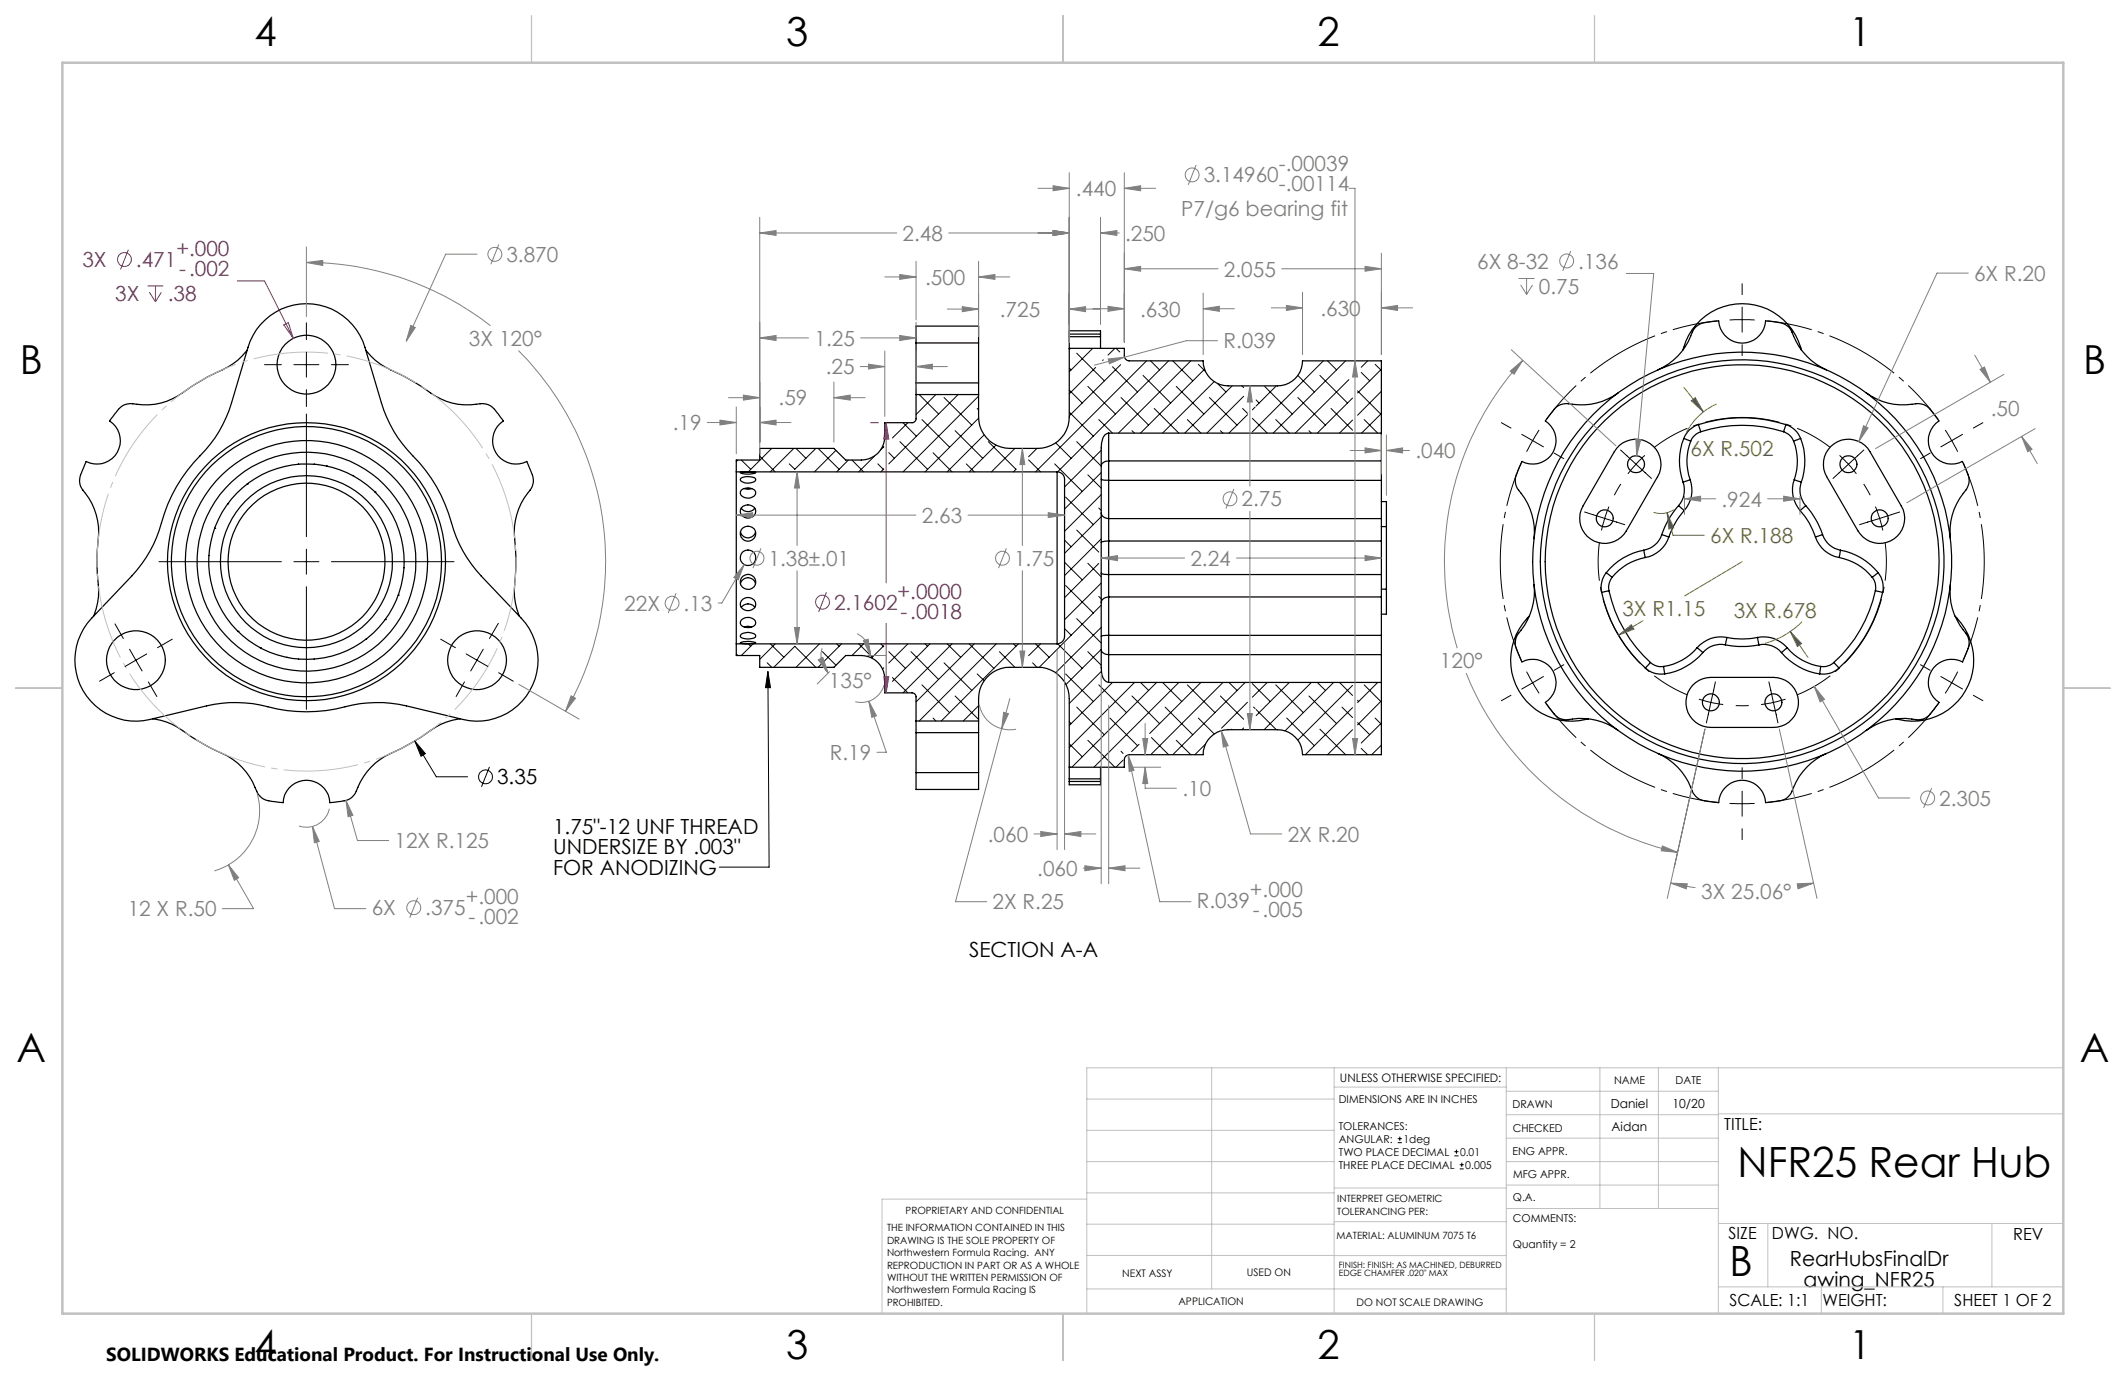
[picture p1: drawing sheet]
<svg xmlns="http://www.w3.org/2000/svg" width="432mm" height="279mm" viewBox="0 0 432 279" stroke-linecap="round" stroke-linejoin="round" font-family="sans-serif">
<g fill="none" stroke="#000" stroke-width=".25">
<path d="M50.2 71.1a13.1 13.1 0 0 1-6.1 4.5 51.8 51.8 0 0 0-8 4.8 13.1 13.1 0 0 1-9.5 1.6 3.8 3.8 0 0 0-3.2 2l-1.1 1.5a4.8 4.8 0 0 1 1.5 6.4 4.8 4.8 0 0 1-6.3 1.8l-.6 1.4a4 4 0 0 0 .5 5.1 13.3 13.3 0 0 1 2.5 10.4 48.3 48.3 0 0 0 .1 9.3 13.3 13.3 0 0 1-1 5.2M52.9 65.9a12.4 12.4 0 0 1 21.2 4.6l3.4 11.3a26.8 26.8 0 0 0 7.7 12.2 32.3 32.3 0 0 1 6.9 13.6 25.4 25.4 0 0 0 5.7 9.4l8.1 8.5a12.4 12.4 0 0 1 1.7 14.7 12.4 12.4 0 0 1-13.6 5.9l-11.5-2.8a27.4 27.4 0 0 0-14.3 .7 32.5 32.5 0 0 1-15.3-.8 26 26 0 0 0-11 .1l-11.4 2.8a12.4 12.4 0 0 1-13.6-5.9 12.4 12.4 0 0 1 1.7-14.7l8.1-8.5a25.4 25.4 0 0 0 6.1-10.9 31.7 31.7 0 0 1 8.9-14.7 25 25 0 0 0 5.3-9.6l3.4-11.3a12.8 12.8 0 0 1 2.5-4.6zM74.3 71.1a15.3 15.3 0 0 0 7.2 5l4 2.3a14.7 14.7 0 0 0 10 3.8l1.2-.1a3.7 3.7 0 0 1 4.4 1.9l1.1 1.5a4.8 4.8 0 0 0-1.5 6.4 4.8 4.8 0 0 0 6.3 1.8l.6 1.4a4 4 0 0 1-.5 5.1 13.3 13.3 0 0 0-2.5 10.4 48.3 48.3 0 0 1-.1 9.3 13.3 13.3 0 0 0 1 5.2M186.1 77.8v2.3M186.1 69.6v-3.4h12.7v3.4M186.1 69.6v8.2M186.1 77.8h12.7M186.1 69.6h12.7M198.8 77.8v2.3M198.8 69.6v8.2M217.2 70.7h11.2v1.6a1.03 1.03 0 0 0 .9 1h15.1a5.1 5.1 0 0 0 5 5.1h10.1a5.1 5.1 0 0 0 5-5.1h16.1v14.6M217.2 70.7v14a6.4 6.4 0 0 1-6.4 6.4h-5.7a6.3 6.3 0 0 1-6.3-6.4v-4.6"/>
<path d="M217.2 68.4v2.3M217.2 67.8v-.6h6.3v.6M217.2 67.8v.6M217.2 68.4h6.3M217.2 67.8h6.3M223.5 68.4v2.3M223.5 67.8v.6M328.7 79.8a13.2 13.2 0 0 1-10.6 2.2 3.6 3.6 0 0 0-3.1 2l-1.1 1.5a4.8 4.8 0 0 1 1.5 6.4 4.8 4.8 0 0 1-6.3 1.8l-.6 1.4a5.4 5.4 0 0 0-.6 3.3l.3 .8a13.2 13.2 0 0 1 3.4 10.2M336.7 75.1a13.1 13.1 0 0 0 7.2-8 3.7 3.7 0 0 1 3.3-1.7l1.9-.2a4.8 4.8 0 0 0 4.7 4.5 4.8 4.8 0 0 0 4.8-4.5l1.5 .1a4.3 4.3 0 0 1 3.7 1.8 13.4 13.4 0 0 0 7.1 8M341.8 71.1a12.4 12.4 0 0 1 12-9.4 12.4 12.4 0 0 1 12.1 9.4M379 79.8a13.1 13.1 0 0 0 10.5 2.2 3.6 3.6 0 0 1 3.2 2l1.1 1.5a4.8 4.8 0 0 0-1.5 6.4 4.8 4.8 0 0 0 6.3 1.8l.6 1.4a4 4 0 0 1-.5 5.1 12.5 12.5 0 0 0-2.6 9.2M50.2 98.3h.1"/>
<path d="M60.6 94.2v.1M63.8 94.2v.1M66.3 94.6h.1M71.6 96.6h.1M76.2 99.9h.1M149.5 95.8v34.9M149.5 95.8h65.2M150.4 97.2a2.93 2.93 0 0 1 3 0l.1 .2a1.09 1.09 0 0 1-1.2 .7 1.91 1.91 0 0 1-1.9-.7zM150.4 95.9l1.9-.1 1.2 .2a4.3 4.3 0 0 1-3.1 0zM150.6 99.5a2.22 2.22 0 0 1 2.8 .2 1.27 1.27 0 0 1-1.6 1.4 1.27 1.27 0 0 1-1.4-1.3zM151.2 99.2l.9 .1 .6-.1M186.1 80.1v4.9a.85 .85 0 0 1-.9 .8h-5.5a7.8 7.8 0 0 1-.9 5.6 4.8 4.8 0 0 1-3.9 2h-3.1l-2.4-2.3h-15.1v2.3h-4.8v2.4"/>
<path d="M186.1 80.1h12.7M214.7 95.8a1.51 1.51 0 0 1 1.5 1.5v31.9a1.57 1.57 0 0 1-1.5 1.5M214.7 95.8v34.9M223.7 97.3l1.5 .2M225.2 87.9a1.42 1.42 0 0 0-1.2 1l-.3 2v44.7a3.3 3.3 0 0 0 1 2.8l.5 .2M225.2 93.6a1.42 1.42 0 0 0-1.5 1M225.2 97.5v7.8M225.2 93.6v3.9M225.2 87.9v5.7M225.2 87.9h55.4M225.2 93.6h55.4M225.2 97.5h55.4"/>
<path d="M280.6 87.9v5.7M280.6 97.5v7.8M280.6 93.6v3.9M328.9 90.4a5.1 5.1 0 0 1 6.6-.1 5.1 5.1 0 0 1 1.2 6.5l-6.4 11a5.1 5.1 0 0 1-6.9 1.9 5.1 5.1 0 0 1-1.9-7l6.4-11zM341.8 97.9a4.8 4.8 0 0 1-.9 4.8M342 89a12.6 12.6 0 0 0-.2 8.9M342 89l1.4 .6M343.3 97.4l-1.5 .5M343.3 97.4a6.2 6.2 0 0 1-1.2 6.3M343.4 89.6a11 11 0 0 0-.1 7.8M344.9 86.2a29.1 29.1 0 0 1 17.8 0M344.9 86.2a4.6 4.6 0 0 0-2.9 2.8"/>
<path d="M344.9 86.2l.5 1.5M345.4 87.7a27.8 27.8 0 0 1 16.9 0M345.4 87.7a3.4 3.4 0 0 0-2 1.9M362.3 87.7a3.2 3.2 0 0 1 2 1.9M362.7 86.2a4.8 4.8 0 0 1 3 2.8M362.7 86.2l-.4 1.5M364.3 89.6a11.2 11.2 0 0 1 .1 7.8M364.4 97.4l1.4 .5M364.4 97.4a6.3 6.3 0 0 0 1.2 6.3M365.7 89a12.8 12.8 0 0 1 .1 8.9M365.7 89l-1.4 .6M365.8 97.9a4.8 4.8 0 0 0 .9 4.8"/>
<path d="M371.9 90.6a5.1 5.1 0 0 1 7.9 1.1l6.4 11a5.1 5.1 0 0 1-1.9 7 5.1 5.1 0 0 1-6.9-1.9l-6.4-11a5.1 5.1 0 0 1 .9-6.2zM42.4 112.8h.1M43.6 107.3h.1M46.2 102.3h.1M82.1 115.3h.1M150.4 108a1.57 1.57 0 0 0 1.5 1.2 1.57 1.57 0 0 0 1.6-1.2M150.6 103.2a1.65 1.65 0 0 0 2.7 0M150.6 103.1a1.67 1.67 0 0 1 1.7-.5 1.67 1.67 0 0 1 1.2 1.2 1.56 1.56 0 0 1-1.7 1.4 1.56 1.56 0 0 1-1.4-1.7zM153.5 118.5a1.58 1.58 0 0 0-1.6-1.2 1.58 1.58 0 0 0-1.5 1.2M223.7 104.1a1.43 1.43 0 0 0 1.5 1.2M223.7 116.4l.4 .2 1.1 .1M225.2 105.3v4.6"/>
<path d="M225.2 109.9h-.9l-.6 .3M225.2 116.7v4.5M225.2 109.9v6.8M225.2 109.9h55.4M225.2 105.3h55.4M225.2 116.7h55.4M280.6 105.3v4.6M280.6 116.7v4.5M280.6 109.9v6.8M280.6 101.8h1v5.1M280.6 106.9h1M280.6 119.6h1"/>
<path d="M281.6 119.6v5.1h-1M281.6 106.9v12.7M311.6 118.7a13.3 13.3 0 0 1-3.4 10.2 3.9 3.9 0 0 0 .3 4.1l.6 1.4a4.8 4.8 0 0 1 6.3 1.8 4.8 4.8 0 0 1-1.5 6.4l.8 1.2a4.3 4.3 0 0 0 3.4 2.4 13.2 13.2 0 0 1 10.6 2.1M326.2 116.3a4.9 4.9 0 0 0-.9 4M326.2 116.3l1.2 .9M326.8 119.9l-1.5 .4M326.8 119.9a28.1 28.1 0 0 0 8.4 14.6M327.4 117.2a3.5 3.5 0 0 0-.6 2.7M333.9 111.7a12.6 12.6 0 0 0-7.7 4.6M333.9 111.7l.3 1.5M334.2 113.2a11.3 11.3 0 0 0-6.8 4M337.5 108.5a4.7 4.7 0 0 1-3.6 3.2"/>
<path d="M337.5 108.5l1.4 .5M338.9 109a6.2 6.2 0 0 1-4.7 4.2M340.9 102.7a17.3 17.3 0 0 0-3.4 5.8M340.9 102.7l1.2 1M342.1 103.7a16 16 0 0 0-3.2 5.3M365.6 103.7a14.6 14.6 0 0 1 3.1 5.3M366.7 102.7a17.3 17.3 0 0 1 3.5 5.8M366.7 102.7l-1.1 1M368.7 109a6.2 6.2 0 0 0 4.9 4.2M370.2 108.5a4.7 4.7 0 0 0 3.6 3.2M370.2 108.5l-1.5 .5M373.6 113.2a11.3 11.3 0 0 1 6.7 4"/>
<path d="M373.8 111.7a12.8 12.8 0 0 1 7.7 4.6M373.8 111.7l-.2 1.5M380.3 117.2a3.2 3.2 0 0 1 .6 2.7M380.9 119.9a27.5 27.5 0 0 1-8.4 14.6M380.9 119.9l1.5 .4M381.5 116.3a4.7 4.7 0 0 1 .9 4M381.5 116.3l-1.2 .9M396.1 118.7a13.1 13.1 0 0 0 3.4 10.2 3.9 3.9 0 0 1-.3 4.1l-.6 1.4a4.8 4.8 0 0 0-6.3 1.8 4.8 4.8 0 0 0 1.5 6.4l-.8 1.2a4.2 4.2 0 0 1-3 2.3l-.4 .1a13.2 13.2 0 0 0-10.6 2.1M48.3 128.2h.1M52.9 131.6h.1M58.2 133.5h.1M60.6 133.8v.1"/>
<path d="M63.8 133.8v.1M74.3 129.8h.1M78.2 125.8h.1M80.9 120.8h.1M149.5 130.7v2.4h4.8v2.4h15.1l2.4-2.4a9.2 9.2 0 0 1 5.3 .5 4.8 4.8 0 0 1 2.6 4.3v2.8h5.5a.85 .85 0 0 1 .9 .8v4.9M149.5 130.7h65.2M150.4 130.5a4.7 4.7 0 0 1 3.1 0l-.3 .2h-2l-.7-.1zM150.6 123.3a1.66 1.66 0 0 1 2.7 0M150.6 125.9a1.74 1.74 0 0 1 2.9 .6 1.79 1.79 0 0 1-2.7 .7 .79 .79 0 0 1-.2-1.3zM150.6 122a1.63 1.63 0 0 1 1.7-.6 1.63 1.63 0 0 1 1.2 1.3 1.61 1.61 0 0 1-1.5 1.3 1.61 1.61 0 0 1-1.6-1.2zM150.6 128.8l.3-.2a2.73 2.73 0 0 1 2.5 .3l.1 .3a1.04 1.04 0 0 1-1.2 .5l-.5 .1a1.66 1.66 0 0 1-1.4-.6zM151.2 127.3l.7-.1 .8 .1"/>
<path d="M223.7 131.9a1.42 1.42 0 0 0 1.5 1M225.2 121.2a1.43 1.43 0 0 0-1.5 1.2M225.2 121.2v7.8M225.2 129h-1.1l-.4 .2M225.2 129v3.9M225.2 132.9v5.7M225.2 138.6h55.4M225.2 132.9h55.4M225.2 121.2h55.4M225.2 129h55.4M280.6 138.6v14.6h-16.1a5.1 5.1 0 0 0-5-5h-10.1a5.1 5.1 0 0 0-5 5h-15.1a1.03 1.03 0 0 0-.9 1v1.6h-11.2M280.6 132.9v5.7"/>
<path d="M280.6 121.2v7.8M280.6 129v3.9M310.6 125.1a12.4 12.4 0 0 0-2.1 15.2 12.4 12.4 0 0 0 14.2 5.7M325.3 120.3a29 29 0 0 0 8.9 15.3M334.2 135.6a4.7 4.7 0 0 0 3.9 1.2M335.2 134.5l-1 1.1M335.2 134.5a3.2 3.2 0 0 0 2.7 .8M337.9 135.3l.2 1.5M343.7 139.2a5.2 5.2 0 0 1 3.8-1.7h12.7a5.1 5.1 0 0 1 5.1 5.1 5.1 5.1 0 0 1-5.1 5.1h-12.7a5.1 5.1 0 0 1-4.7-3 5.1 5.1 0 0 1 .9-5.5zM344.7 131.5l1.2 1M344.7 131.5a11 11 0 0 1-6.8 3.8M345.9 132.5a12.9 12.9 0 0 1-7.8 4.3"/>
<path d="M350.4 131a4.7 4.7 0 0 0-4.5 1.5M350.4 131a18.4 18.4 0 0 0 6.9 0M350.7 129.4a6.3 6.3 0 0 0-6 2.1M350.7 129.4l-.3 1.6M350.7 129.4a15.3 15.3 0 0 0 6.2 0M356.9 129.4l.4 1.6M356.9 129.4a6.2 6.2 0 0 1 6.1 2.1M357.3 131a4.6 4.6 0 0 1 4.5 1.5M361.8 132.5a12.9 12.9 0 0 0 7.8 4.3M363 131.5l-1.2 1M363 131.5a10.9 10.9 0 0 0 6.8 3.8M369.8 135.3l-.2 1.5"/>
<path d="M372.5 134.5l1 1.1M372.5 134.5a3.2 3.2 0 0 1-2.7 .8M373.5 135.6a4.6 4.6 0 0 1-3.9 1.2M382.4 120.3a29 29 0 0 1-8.9 15.3M397.1 125.1a12.4 12.4 0 0 1 2.1 15.1 12.4 12.4 0 0 1-14.1 5.8M31 146a13.1 13.1 0 0 1 7 3 47.7 47.7 0 0 0 8.2 4.5 13.6 13.6 0 0 1 6.1 7.5 3.9 3.9 0 0 0 3.7 1.8l1.5 .2a4.7 4.7 0 0 1 4.7-4.6 4.7 4.7 0 0 1 4.8 4.6l1.5-.2a4.1 4.1 0 0 0 3.7-1.8 13.6 13.6 0 0 1 8.2-8.5 50 50 0 0 0 8-4.8 12.1 12.1 0 0 1 5.1-1.7M186.1 146.4v2.4M186.1 156.9v3.4h12.7v-3.4M186.1 146.4h12.7M186.1 148.8v8.1M186.1 148.8h12.7M186.1 156.9h12.7"/>
<path d="M198.8 146.4v-4.5a6.3 6.3 0 0 1 6.3-6.4h5.7a6.3 6.3 0 0 1 6.4 6.4v13.9M198.8 146.4v2.4M198.8 148.8v8.1M217.2 155.8v2.4M217.2 158.7v.6h6.3v-.6M217.2 158.2v.5M217.2 158.2h6.3M217.2 158.7h6.3M223.5 155.8v2.4M223.5 158.2v.5M336.7 153a13.1 13.1 0 0 1 7.2 8 4.1 4.1 0 0 0 3.7 1.8l1.5 .2a4.8 4.8 0 0 1 4.7-4.6 4.8 4.8 0 0 1 4.8 4.6l1.4-.2a4.2 4.2 0 0 0 3.8-1.8 13.4 13.4 0 0 1 7.1-8"/>
<circle cx="62.2" cy="74" r="6"/>
<circle cx="332.3" cy="94.2" r="1.73"/>
<circle cx="375.4" cy="94.2" r="1.73"/>
<circle cx="62.2" cy="114.1" r="17.5"/>
<circle cx="62.2" cy="114" r="22.2"/>
<circle cx="62.2" cy="114.1" r="27.4"/>
<circle cx="62.2" cy="114.1" r="15.9"/>
<circle cx="62.2" cy="114" r="19.8"/>
<circle cx="62.3" cy="114.1" r="24.6"/>
<circle cx="62.3" cy="114.1" r="28.2"/>
<circle cx="151.9" cy="108.4" r="1.54"/>
<circle cx="151.9" cy="118.2" r="1.57"/>
<circle cx="151.9" cy="113.3" r="1.59"/>
<circle cx="325.9" cy="105.3" r="1.73"/>
<circle cx="353.8" cy="114.1" r="41"/>
<circle cx="353.8" cy="114" r="42.5"/>
<circle cx="353.8" cy="114.1" r="40"/>
<circle cx="381.8" cy="105.3" r="1.73"/>
<circle cx="27.6" cy="134.1" r="6"/>
<circle cx="96.9" cy="134.1" r="6"/>
<circle cx="347.5" cy="142.6" r="1.73"/>
<circle cx="360.2" cy="142.6" r="1.73"/>
</g>
<g fill="none" stroke="#000" stroke-width=".2">
<path d="M353.8 57.6v2.2M53.7 74h3.4M59.7 74h5.1M62.2 65.5v3.5M62.2 71.5v5.1M62.2 79.1v3.4M67.3 74h3.5M217.2 79.2l2.6 2.6M217.2 74.7l.4 .4M217.5 70.7l-.3 .3M218.7 71.7l5.6 5.6M220.9 78.5l5.7 5.6"/>
<path d="M221.9 70.7l-4.7 4.8M222.5 74.6l-5.3 5.4M224.1 73.1l-.2 .1M226 74.5l5 5.1M226.4 70.7l-1.4 1.4M226.7 70.7l.7 .8M227.6 74l-10.4 10.5M232.2 76.2l5.6 5.6M232.9 73.3l-22.6 22.5M233.7 73.3l1.8 1.8M237.3 73.3l-22.5 22.5M238.2 73.3l4.1 4"/>
<path d="M238.9 78.5l5.6 5.6M241.9 73.3l-14.7 14.6M243.4 74l1.4 1.4M244.7 75l-13.1 12.9M246.6 77.5l-10.5 10.4M247.3 77.9l1.7 1.7M250.3 78.4l-9.7 9.5M252.2 78.4l.4 .3M256.9 78.5l5.6 5.6M259.2 78.4l-4.1 4M263.6 76.2l3.3 3.4M268.1 76.2l5.6 5.6"/>
<path d="M268.8 73.3l-14.4 14.4M269.6 73.3l1.9 1.8M273.3 73.3l-14.7 14.6M274 77.1l-10.9 10.8M275.7 79.4l4.7 4.7M276.5 75.6l1.7 1.7M277.8 73.3l-1.3 1.3M279.3 74l1.3 1.2M280.6 75l-4.9 4.8M280.6 79.4l-4.9 4.9M351.3 65h5.1M353.8 62.4v5.1"/>
<path d="M353.8 70v2.2M62.2 84.1v24.9M149.9 93.4l-.4 .3M150.6 93.4l1.9 1.9M154.3 92.6l3.1 3.2M156.7 91.1l-4.7 4.7M161.2 91.1l-4.7 4.7M161.7 91.1l2 2M165.7 91.1l-4.3 4.2-1.1-1.1M166.2 91.1l4.2 4.2M169.8 91.4l-4.4 4.4M172.3 93.4l-2.4 2.4"/>
<path d="M173 93.4l2.4 2.4M177.6 92.6l-3.2 3.2M178.3 94.2l1.2 1.2M179.2 90.7l.3 .2M179.5 90.7l-.6 .6M179.5 95.2l-.6 .6M180.5 91.9l1.1 1.2M182.8 89.7l5.6 5.6M183.4 85.8l2.7 2.8M184.4 85.8l-3.1 3.1M186.7 80.1l3.9 4M187.3 85.2l5.6 5.6"/>
<path d="M189.5 91.9l3.9 3.9M190.1 80.1l-4 4.1M191.7 80.7l5.7 5.6M194 87.5l5.6 5.6M194.6 80.1l-14.1 14.1M196.3 94.2l1.6 1.6M198.5 82.9l.3 .3M198.8 80.4l-15.4 15.4M198.8 84.9l-10.9 10.9M199.9 88.3l-7.5 7.5M200.7 89.7l5.6 5.6M202.3 90.4l-5.5 5.4"/>
<path d="M206.1 91.1l-4.7 4.7M206.4 95.2l-.6 .6M208.9 93.4l2.4 2.4M210.6 91.1l-1.7 1.6M214.2 94.2l5.6 5.6M214.4 89.9l3.2 3.2M217.2 83.7l4.9 4.9M218.7 89.7l5 5M220.9 96.4l2.8 2.7M223.2 85.2l2.8 2.7M223.7 91.4l-7.5 7.5M223.7 96l-7.4 7.3"/>
<path d="M227.7 80.7l5.6 5.6M229.9 87.5l.5 .4M234.4 82.9l5 5M241.2 85.2l2.7 2.7M245.6 80.7l5.6 5.6M247.9 87.5l.5 .4M252.4 82.9l1 1M252.6 80.5l-7.5 7.4M253.4 84.2l-3.8 3.7M254.4 84.9l3 3M254.9 82.7l-.5 .5M255.1 81.2l.6 .6"/>
<path d="M259.1 85.2l2.8 2.7M263.6 80.7l5.6 5.6M265.9 87.5l.4 .4M270.3 82.9l4.4 4.4M274.7 80.8l-7.2 7.1M274.7 85.3l-2.6 2.6M277.1 85.2l2.7 2.7M280.6 84l-4.1 3.9M304.9 85.8l2 1.1M309.1 88.2l2.2 1.3M311.3 89.5l-1.2 2.2M311.3 89.5l2.2 1.2"/>
<path d="M312.6 87.3l-1.3 2.2M315.7 92l1.9 1.1M329.1 91.4l6.3 5.8M334.1 92.5l-1.2 1.1-2.3 2.6M373.6 92.5l1.6 1.5 1.8 2.2M378.6 91.4l-6.3 5.8M392 92l-1.9 1.1M395.1 87.3l1.3 2.2M396.4 89.5l1.2 2.2M396.4 89.5l-2.2 1.2M398.6 88.2l-2.2 1.3M402.7 85.8l-1.9 1.1"/>
<path d="M32.3 114.1h24.8M59.7 114.1h5.1M62.2 111.5v5.1M62.2 119.1v24.9M67.3 114.1h24.9M216.2 114.2l3.6 3.6M216.2 109.7l1.4 1.3M216.4 118.9l5.7 5.6M216.4 100.9l5.7 5.6M218.7 107.6l4.5 4.5M220.9 114.4l2.8 2.7M223.2 114.4l-7 7"/>
<path d="M223.2 103.2l.5 .4M223.7 100.4l-7.5 7.5M223.7 104.9l-7.5 7.5M223.7 109.4l-7.5 7.5M223.7 118.4l-7.5 7.4M321.8 104l4.1 1.3M325.9 105.3l-.6 2.4M325.9 105.3l4.1 1.2M326.8 102.9l-.9 2.4M380.9 102.9l.9 2.4M381.8 105.3l.6 2.4M381.8 105.3l-4.1 1.2"/>
<path d="M385.8 104l-4 1.3M23.2 136.6l-3 1.7M23.4 126.7l1.6 2.9M26.3 131.8l1.3 2.3M27.6 134.1l-2.2 1.2M27.6 134.1l1.3 2.1M29.8 132.8l-2.2 1.3M30.1 138.5l1.8 2.9M35 129.8l-3 1.7M89.5 129.8l3 1.7M94.3 138.5l-1.7 2.9M94.7 132.8l2.2 1.3"/>
<path d="M96.9 134.1l-1.3 2.1M96.9 134.1l2.2 1.2M98.1 131.8l-1.2 2.3M101.2 126.6l-1.8 3M101.3 136.6l2.9 1.7M149.5 132.8l.4 .3M152 130.7l.5 .5M153 130.7l-2.4 2.4M155.8 134.6l.9 .9M156 136.3l.5 3.3h-1zM156 136.3l.2 39.8h-10.1M156.5 130.7l2.7 2.8"/>
<path d="M157.2 135.5l4.2-4.3 4.3 4.3M157.4 130.7l-3.1 3.2M166.4 130.7l-4.7 4.8M167 132.3l2.8 2.8M169.9 130.7l.5 .5M170.9 130.7l-4.7 4.8M174.4 130.7l2.8 2.8M175.4 130.7l-2.4 2.4M178.9 130.7l.6 .6M179.5 131.1l-2.5 2.5M179.5 135.6l-.3 .3M180.5 132.3l3.4 3.4"/>
<path d="M181.3 137.6l3.1 3.1M184.4 130.7l-3.9 3.9M185 132.3l5.6 5.7M187.3 139.1l5.6 5.6M187.9 130.7l.5 .5M188.9 130.7l-7.6 7.7M191.7 134.6l5.7 5.6M192.4 130.7l2.7 2.8M193.4 130.7l-10 10M196.8 130.7l5.1 5M197.9 130.7l-11.8 11.8M198.5 136.8l1.4 1.4"/>
<path d="M202.4 130.7l-15.7 15.7M203 132.3l3.1 3.2M205.8 130.7l.5 .5M206.8 130.7l-15.6 15.7M209.7 134.6l.9 .9M210.3 130.7l2.8 2.8M211.3 130.7l-2.4 2.4M214.8 130.7l5 5M216.2 127.6l1.4 1.4M216.4 136.8l5.7 5.7M218.7 125.6l5 5M220.9 132.3l2.8 2.8"/>
<path d="M223.2 139.1l5.6 5.6M223.2 121.1l.5 .5M223.7 122.9l-12.6 12.6M223.7 127.4l-9.3 9.2M223.7 131.9l-7.2 7.1M223.7 136.3l-6.5 6.5M226 138.6l-8.8 8.7M230.4 138.6l-13.2 13.2M231.6 138.6l1.7 1.6M234.9 138.6l-17.2 17.2M236.1 138.6l3.9 3.9M239.4 138.6l-17.2 17.2"/>
<path d="M241.2 139.1l5.6 5.6M243.9 138.6l-10.4 10.3M248.4 138.6l-14.5 14.5M249.6 138.6l1.6 1.6M252.9 138.6l-14.7 14.6M254.4 138.8l3.6 3.7M257.4 138.6l-3 3M259.1 139.1l5.6 5.6M261.9 138.6l-6.8 6.7M266.3 138.6l-9.5 9.6M267.5 138.6l1.7 1.6M270.9 138.6l-9.9 9.8"/>
<path d="M272.1 138.6l2.6 2.6M274.7 139.2l-11.1 11.1M277.1 139.1l3.5 3.5M279.8 138.6l-4.1 4.1M310.1 136.4l1.2 2.2M311.3 138.6l1.3 2.2M311.3 138.6l-2.2 1.3M313.5 137.4l-2.2 1.2M317.6 135l-1.9 1.1M348.4 138.5l-.9 4.1M359.3 138.5l.9 4.1M390.1 135l1.9 1.1"/>
<path d="M394.2 137.4l2.2 1.2M396.4 138.6l-1.3 2.2M396.4 138.6l2.2 1.3M397.6 136.4l-1.2 2.2M84.2 150.5l2.2 2.5-.9 .6zM84.2 150.5l4.4 7.2h6.4M99.4 155.7l-1.6 4.1M186.1 142.3v.2M189.5 145.8l.6 .6M194 141.3l4.8 4.8M198.8 143.3l-3.1 3.1M217.2 155.5l.3 .3"/>
<path d="M217.2 151l2.6 2.7M217.2 146.5l.4 .4M218.7 143.6l5.6 5.6M220.9 150.3l5.5 5.5M225.4 145.8l5.6 5.6M227.7 152.5l.4 .5M228.1 154.4l-1.4 1.4M229.9 141.3l5.6 5.6M231.4 151.1l-1.6 1.5M233.9 149.8l3.4 3.4M236.6 143.6l5.7 5.6M238.9 150.3l3 2.9"/>
<path d="M243.4 145.8l3.2 3.2M244.8 151.1l-2.1 2.1M247.9 141.3l4.7 4.7M250.1 148.1l.2 .1M252.6 147.8l-.4 .4M253.4 142.6l-5.3 5.2M254.6 143.6l.3 .3M255.1 144.1l4.1 4.1M261.3 145.8l5.6 5.6M265.9 141.3l5.6 5.6M268.1 148.1l5.2 5.1M272.6 143.6l2.1 2.1"/>
<path d="M274.7 143.7l-9.6 9.5M274.7 148.2l-5.1 5M275.7 146.7l2.5 2.5M275.7 142.2l.2 .3M276.5 152l1.3 1.2M279.3 145.8l1.3 1.3M280.6 151.3l-2 1.9M280.6 142.3l-4.9 4.9M280.6 146.8l-4.1 4.1M306.9 141.2l-2 1.1M345.1 142l2.4 .6M347.5 142.6l2.5 .5"/>
<path d="M347.5 142.6l-.9 4.2M353.8 155.9v2.2M360.2 142.6l-2.5 .5M360.2 142.6l.9 4.2M362.7 142l-2.5 .6M400.8 141.2l1.9 1.1M351.3 163.1h5.1M353.8 160.7v5M353.8 168.3v2.2M283.9 232h.8M283.9 231.2h.8M284.3 230.8v.8"/>
<path d="M295.4 234.7h.8M295.4 233.9h.8M295.8 233.4v.9M296.5 237.3h.8M296.5 236.5h.8M296.9 236.1v.8"/>
<circle cx="98.6" cy="157.7" r="1.4"/>
</g>
<g fill="none" stroke="#a0006e" stroke-width=".2">
<path d="M26.1 50.7l-1.6 4M30 58.1h3.2M30.3 59.3l1.3 2M31.6 58.1v3.2M32.8 59.3l-1.2 2M48.2 57h5.5l5.9 11.7M57.6 66l1-.5 1 3.2zM176.8 85.8h1.6M180 85.8l.5 3.3h-1zM180 85.8v32.6M167.9 120.3l-1.6 4M179.5 137.4h1l-.5 3.3z"/>
<path d="M180 126.6v14.1"/>
<circle cx="25.3" cy="52.7" r="1.41"/>
<circle cx="167" cy="122.3" r="1.41"/>
</g>
<g fill="none" stroke="#808080" stroke-width=".2">
<path d="M210.8 38.2h6.4M213.9 37.7l3.3 .5-3.3 .5zM217.2 35.1v34.4M228.4 38.2l3.3-.5v1zM228.4 35.1v34.4M228.4 38.2h6.3M242.9 33.5l-1.6 4M274 38.2h1.2v115M62.2 53.3l3.3-.4v1zM62.2 53.3a60.4 60.4 0 0 1 37.4 12.8M62.2 50.1v14.2M96.9 51.6h-6.4l-8 17.7"/>
<path d="M101.3 49.6l-1.6 4.1M154.3 47.3l3.3-.5v1zM154.3 44.1v48M154.3 47.3h27.8M179.7 56.2h6.4M182.7 55.7l3.4 .5-3.4 .5zM186.1 53.1v11.8M192.7 47.3h24.5M198.8 56.2l3.3-.5v1zM198.8 53.1v15.3M198.8 56.2h6.3M213.9 46.8l3.3 .5-3.3 .5z"/>
<path d="M223.5 47.3l3.3-.5v1zM223.5 47.3h3.8M223.5 44.1v21.8M228.4 54.6l3.3-.5v1zM228.4 54.6h19M244.4 59.5v12.5M260.3 54.6h20.3M264.5 59.3v12.7M277.2 54.1l3.4 .5-3.4 .5zM280.6 51.4v20.6M308.4 56.6h3.3M308.9 57.9l1.2 1.9"/>
<path d="M310.1 56.6v3.2M311.3 57.9l-1.2 1.9M319 51l-1.6 4M330.3 55.5h5.6l-3.5 37M399.8 55.5h-6.4l-15.9 34.1M83.4 66.1l.9 .4-1.8 2.8zM105.3 71.2a60.8 60.8 0 0 1 9.6 73.2M154.3 68.6l3.3-.5v1zM154.3 68.6h9.9M169.4 77.6v12.2M174.7 74.4h5M174.8 68.6h11.3"/>
<path d="M176.4 73.9l3.3 .5-3.3 .5zM179.7 71.3v13.3M182.7 68.1l3.4 .5-3.4 .5zM186.1 74.4l3.3-.5v1zM186.1 65.4v3M186.1 71.3v7.5M186.1 74.4h6.3M192.4 62.8h6.4M195.4 62.3l3.4 .5-3.4 .5zM217.2 62.8l3.3-.5v1zM217.2 62.8h6.3M222 62.7h6.4"/>
<path d="M225 62.2l3.4 .5-3.4 .5zM225.1 72.9l3.3-.4-3.1 1.4zM228.4 72.5l-6.2 1.7M244.4 62.7l3.2-.5v1zM244.4 62.7h6.3M247.3 69.2h-6.4l-12.5 3.3M253.9 78.4l.5 3.2h-1.1zM253.9 78.4v20.3M258.2 62.5h6.3M261.3 62l3.2 .5-3.2 .5zM275.2 73.3l.5 3.3h-1zM280.6 62.5l3.2-.5v1z"/>
<path d="M280.6 62.5h6.3M306.7 75.4l2.6-2.2-1.8 2.8zM307 71l21.2 19.5M309.3 73.2a60.5 60.5 0 0 0-13.3 58.4M401.1 72.1l3.1 5.5M402.2 75l.8-.5 1.2 3.1zM407 76l-26.1 15.1M143.7 85.8h5.8M146.2 85.3l3.3 .5-3.3 .5zM148 80.8h6.3M149.5 82.6v9.5M151 80.2l3.3 .6-3.3 .4z"/>
<path d="M154.3 85.8l3.3-.5v1zM154.3 85.8h6.4M161.9 95.8l.5 3.3h-1zM161.9 95.8v15M169.4 80.8l3.3-.6v1zM169.4 80.8h6.3M207.6 91.1l.5 3.2h-.9zM207.6 91.1v19.7M250.6 99.3l-1.6 4M274.2 91.5h6.4M277.2 90.9l3.4 .6-3.4 .5zM280.6 88.3v8"/>
<path d="M281.6 91.5l3.3-.6v1.1zM281.6 88.3v12.3M281.6 91.5h4.7M332.2 89.2l1 .1-.8 3.2zM378.5 86.4l.9 .5-1.9 2.7zM410.6 88.6l2.1 2.6-.9 .5zM410.6 88.6l3.2 5.5M413.3 87l-26 15.1M149.5 104.6l3.4-.5v1zM149.5 104.6h36.5M151.1 114.7l-1.2 3.1-.9-.5zM151.1 114.7l-4.5 7.7h-.7"/>
<path d="M154.6 111.3l-1.7 4.1M161.9 115.9v14.8M196.6 104.6h19.6M204.4 111.3l-1.6 4.1M207.6 115.9v19.6M212.9 104.1l3.3 .5-3.3 .5zM223.7 113.3l3.3-.5v1zM223.7 113.3h16.9M251.1 113.3h29.5M253.9 103.8v44.4M277.2 112.8l3.4 .5-3.4 .5zM342.1 101.3l3.3-.5v1z"/>
<path d="M342.1 100.8v3.7M342.1 101.3h6.4M359 101.3h6.6M362.3 100.8l3.3 .5-3.3 .5zM365.6 100.8v3.7M105.4 139l12.2 7M137.3 120.5l-1.6 4M161.4 127.4h1l-.5 3.3zM166.2 134l.9-.5 1.1 3.2zM167 131.6a5.1 5.1 0 0 0 1.2 5.1M168.5 136.4l-2.5 2.5M174.1 128.7a5.1 5.1 0 0 1 2.7 4.4"/>
<path d="M175.4 130.1l.9-.3 .5 3.3zM176.2 133.1h3.8M179.5 139.1a4.7 4.7 0 0 1-5.8 3.4M207.2 132.2h.9l-.5 3.3zM214.7 132v40.5M216.2 130.5v42M223.7 136.8v42.7M297.8 136.7a60.4 60.4 0 0 0 42.9 36.4M368.5 139.4l2.1 2.6-.9 .5zM368.5 139.4l13 22.6h6.4M116 141.3l.9 .5-2 2.6zM176.5 142.4l1.5 2.9-.9 .4z"/>
<path d="M176.5 142.4l3.5 10.4h-1.9M198.9 143.1a6.3 6.3 0 0 0 7.5 5M203.4 148l-9.3 35.1h6.3M203.8 144.6l1 .3-1.4 3.1zM205.1 141.9l-1.7 6.1M225.2 143.2v36.3M229.1 153.3l1.2 3.1-1 .2zM229.1 153.3l6.4 29.8h6.4M229.6 155.8h6.2M232.1 150h1l-.5 3.2zM232.6 155.8l.5 3.3h-1zM232.6 155.8v4.3h6.3"/>
<path d="M232.6 146.9v6.3M248 148.4l1.4 3-.9 .3zM248 148.4l6 20.9h6.3M253.3 144.9h1.1l-.5 3.3zM274.7 150h1l-.5 3.2zM361.4 148l7.6 34.4M46.4 175.6l2.1 2.6-.9 .6zM46.4 175.6l5.1 8.9h-6.3M52.2 161.1a12.7 12.7 0 0 1-8.7 15.7M63.5 167.8l1.3 3.1-.9 .2zM63.5 167.8l4.4 16.7h6.4M66.9 164.2a4.8 4.8 0 0 1-6.2 3.5"/>
<path d="M70.3 162.5l1.4 3.1-1 .2zM70.3 162.5l2.3 8.2h6.4M210 169.3h4.7M211.4 168.8l3.3 .5-3.3 .6zM216.2 169.3l3.3-.5v1.1zM216.2 169.3h6.4M220 176.3h3.7M220.3 175.8l3.4 .5-3.4 .5zM225.2 176.3l3.3-.5v1zM225.2 176.3h6.3M337.6 171.8l3.1 1.3-3.3-.3zM339.3 179.3l3.4 .2-.2 1z"/>
<path d="M339.3 179.3l5 .9M340 176.2l6.3-28.2-7.7 34.4M365 179.5l3.3-.2-3.1 1.2zM368.3 179.3l-3.3 .7M392.3 160l-1.6 4M84.8 182.3l-1.6 4"/>
<circle cx="242.1" cy="35.5" r="1.42"/>
<circle cx="100.5" cy="51.6" r="1.42"/>
<circle cx="318.2" cy="53" r="1.41"/>
<circle cx="153.7" cy="113.4" r="1.41"/>
<circle cx="203.6" cy="113.4" r="1.41"/>
<circle cx="249.8" cy="101.3" r="1.4"/>
<circle cx="136.5" cy="122.5" r="1.4"/>
<circle cx="391.5" cy="162" r="1.41"/>
<circle cx="84" cy="184.3" r="1.41"/>
</g>
<path d="M102.9 101.6a42.5 42.5 0 0 0-71.2-17.1 42.5 42.5 0 0 0 19.6 70.6 42.5 42.5 0 0 0 52.2-51.4l-.6-2.1" fill="none" stroke="#c0c0c0" stroke-width=".2" stroke-dasharray="15.2 1.3 1.3 1.3" stroke-dashoffset="7.3" stroke-linecap="butt"/>
<path d="M371.7 90.8a29.3 29.3 0 0 0-35.7 0M324.8 110.2a29.3 29.3 0 0 0 17.9 30.9M365 141.1a29.3 29.3 0 0 0 17.9-30.9" fill="none" stroke="#000" stroke-width=".2" stroke-dasharray="15.2 1.3 1.3 1.3" stroke-dashoffset="7.5" stroke-linecap="butt"/>
<path d="M329.2 98.3l-1.3 2.3M379.8 100.6l-1.3-2.3M352.5 143.3h2.7" fill="none" stroke="#000" stroke-width=".2" stroke-dasharray="15.2 1.3 1.3 1.3" stroke-linecap="butt"/>
<path d="M348.8 65.1a49.1 49.1 0 0 0-34.7 20.1M309 94a49.1 49.1 0 0 0 0 40.1M393.7 85.2a49.1 49.1 0 0 0-34.8-20.1M398.7 134.1a49.1 49.1 0 0 0 0-40.1M314.1 142.9a49.1 49.1 0 0 0 34.7 20M358.9 162.9a49.1 49.1 0 0 0 34.8-20" fill="none" stroke="#000" stroke-width=".2" stroke-dasharray="15.2 1.3 1.3 1.3" stroke-dashoffset="6" stroke-linecap="butt"/>
<path d="M342 78.7l4 4.9M343.5 81.4l.8-.6 1.7 2.8zM348.6 82.1a12.8 12.8 0 0 0-6.1 5.8M338.6 104.1l1.3 3.1-1 .2zM338.6 104.1l1.2 4.6h6.3M340 103.5a4.8 4.8 0 0 1-4.2 .5M353.8 114.1l-11.6 6.9M328.8 129l2.5-2.1 .6 .8zM333.7 126l-4.9 3M363.6 128.2l2.3 2.5-.8 .6zM363.6 128.2l3.6 5.3M366 126.2a17 17 0 0 1-7.5 4.4" fill="none" stroke="#808000" stroke-width=".2"/>
<g fill="none" stroke="#c0c0c0" stroke-width=".2">
<path d="M246.1 216.8v44.9M271 216.8v49.9M305.9 216.8v49.9M324.9 216.8v28.6M336.8 216.8v28.6M349 216.8v49.9M419.1 216.8h-198.4v49.9M220.7 235.9h50.3M220.7 229.5h50.3M220.7 223.2h50.3M271 220.7h34.9M305.9 231.1h43.1"/>
<path d="M305.9 226.3h43.1M305.9 221.6h43.1M305.9 235.9h43.1M349 226.2h70.1M220.7 248.6h50.3M220.7 242.2h50.3M220.7 254.9h50.3M220.7 243.5h-41.6v23.2M271 255h34.9M271 248.1h35M271 241.2h35M305.9 240.6h43.1"/>
<path d="M306 245.4h43M349 248.4h70.1M359.1 248.4v12.9M404.6 248.4v12.9M220.7 261.7h85.2M349 261.3h70.1M369.9 261.3v5.4M394.6 261.3v5.4"/>
</g>
<path d="M107.9 3.2v9.5M215.9 3.2v9.5M323.8 3.2v9.5M3.1 139.7h9.6M419.1 139.7h9.5M107.9 266.7v9.6M215.9 266.7v9.6M323.8 266.7v9.6" fill="none" stroke="#c0c0c0" stroke-width=".25"/>
<path d="M12.7 12.7h406.4v254h-406.4z" fill="none" stroke="#c0c0c0" stroke-width=".5"/>
<path d="M156 136.3l.5 3.3h-1z" fill="#000"/>
<path d="M116 141.3l.9 .5-2 2.6zM62.2 53.3l3.3-.4v1zM46.4 175.6l1.2 3.2 .9-.6zM63.5 167.8l.4 3.3 .9-.2zM83.4 66.1l-.9 3.2 1.8-2.8zM70.3 162.5l.4 3.3 1-.2z" fill="#808080"/>
<path d="M84.2 150.5l2.2 2.5-.9 .6z" fill="#000"/>
<path d="M363.6 128.2l1.5 3.1 .8-.6zM338.6 104.1l.3 3.3 1-.2zM328.8 129l3.1-1.3-.6-.8zM343.5 81.4l2.5 2.2-1.7-2.8z" fill="#808000"/>
<path d="M180 85.8l.5 3.3h-1zM179.5 137.4h1l-.5 3.3z" fill="#a0006e"/>
<path d="M339.3 179.3l3.4 .2-.2 1zM365 179.5l3.3-.2-3.1 1.2zM306.7 75.4l2.6-2.2-1.8 2.8zM337.6 171.8l3.1 1.3-3.3-.3zM332.2 89.2l.2 3.3 .8-3.2zM410.6 88.6l2.1 2.6-.9 .5zM402.2 75l.8-.5 1.2 3.1zM378.5 86.4l-1 3.2 1.9-2.7zM368.5 139.4l1.2 3.1 .9-.5zM342.1 101.3l3.3-.5v1zM362.3 100.8l3.3 .5-3.3 .5zM151.1 114.7l-2.1 2.6 .9 .5zM161.4 127.4h1l-.5 3.3zM161.9 95.8l.5 3.3h-1zM151 80.2l3.3 .6-3.3 .4zM169.4 80.8l3.3-.6v1zM198.8 56.2l3.3-.5v1zM182.7 55.7l3.4 .5-3.4 .5zM146.2 85.3l3.3 .5-3.3 .5zM154.3 85.8l3.3-.5v1zM154.3 47.3l3.3-.5v1zM213.9 46.8l3.3 .5-3.3 .5zM154.3 68.6l3.3-.5v1zM182.7 68.1l3.4 .5-3.4 .5zM223.5 47.3l3.3-.5v1zM213.9 46.8l3.3 .5-3.3 .5zM207.2 132.2h.9l-.5 3.3zM207.6 91.1l.5 3.2h-.9zM203.8 144.6l-.4 3.4 1.4-3.1zM166.2 134l.9-.5 1.1 3.2zM175.4 130.1l.9-.3 .5 3.3zM176.5 142.4l.6 3.3 .9-.4zM176.4 73.9l3.3 .5-3.3 .5zM186.1 74.4l3.3-.5v1zM195.4 62.3l3.4 .5-3.4 .5zM217.2 62.8l3.3-.5v1zM229.1 153.3l.2 3.3 1-.2zM232.1 150h1l-.5 3.2zM232.6 155.8l.5 3.3h-1zM261.3 62l3.2 .5-3.2 .5zM280.6 62.5l3.2-.5v1zM213.9 37.7l3.3 .5-3.3 .5zM228.4 38.2l3.3-.5v1zM248 148.4l.5 3.3 .9-.3zM281.6 91.5l3.3-.6v1.1zM277.2 90.9l3.4 .6-3.4 .5zM275.2 73.3l.5 3.3h-1zM274.7 150h1l-.5 3.2zM223.7 113.3l3.3-.5v1zM277.2 112.8l3.4 .5-3.4 .5zM149.5 104.6l3.4-.5v1zM212.9 104.1l3.3 .5-3.3 .5zM211.4 168.8l3.3 .5-3.3 .6zM216.2 169.3l3.3-.5v1.1zM220.3 175.8l3.4 .5-3.4 .5zM225.2 176.3l3.3-.5v1zM253.3 144.9h1.1l-.5 3.3zM253.9 78.4l.5 3.2h-1.1zM244.4 62.7l3.2-.5v1zM225 62.2l3.4 .5-3.4 .5zM228.4 54.6l3.3-.5v1zM277.2 54.1l3.4 .5-3.4 .5zM225.1 72.9l.2 1 3.1-1.4z" fill="#808080"/>
<g font-size="8.5">
<text x="352.9" y="239">NFR25 Rear Hub</text>
<text x="351.3" y="259">B</text>
</g>
<g font-size="8.1">
<text x="51.7" y="9.3">4</text>
<text x="159.7" y="9.3">3</text>
<text x="267.6" y="9.3">2</text>
<text x="375.6" y="9.3">1</text>
<text x="4" y="76">B</text>
<text x="423.1" y="76">B</text>
<text x="3.3" y="215.7">A</text>
<text x="422.4" y="215.7">A</text>
<text x="51.7" y="276">4</text>
<text x="159.7" y="276">3</text>
<text x="267.6" y="276">2</text>
<text x="375.6" y="276">1</text>
</g>
<g font-size="4.2" fill="#808080">
<text x="259.7" y="34.8">-.00039</text>
<text x="218.5" y="39.8">.440</text>
<text x="244.5" y="37">3.14960</text>
<text x="259.7" y="38.9">-.00114</text>
<text x="239.9" y="43.9">P7/g6 bearing fit</text>
<text x="102.9" y="53.2">3.870</text>
<text x="183.3" y="48.9">2.48</text>
<text x="228.5" y="48.9">.250</text>
<text x="187.9" y="57.8">.500</text>
<text x="248.6" y="56.2">2.055</text>
<text x="300" y="54.5">6X 8-32</text>
<text x="312.6" y="59.6">0.75</text>
<text x="320.5" y="54.5">.136</text>
<text x="400.9" y="57">6X R.20</text>
<text x="203.1" y="64.4">.725</text>
<text x="231.6" y="64.3">.630</text>
<text x="268.2" y="64.1">.630</text>
<text x="95.3" y="70.3">3X 120°</text>
<text x="165.4" y="70.2">1.25</text>
<text x="248.5" y="70.7">R.039</text>
<text x="167.7" y="76">.25</text>
<text x="158.1" y="82.3">.59</text>
<text x="136.6" y="87.4">.19</text>
<text x="404.4" y="84.4">.50</text>
<text x="287.5" y="93">.040</text>
<text x="187.2" y="106.2">2.63</text>
<text x="252.2" y="102.8">2.75</text>
<text x="349.7" y="102.9">.924</text>
<text x="156.1" y="114.9">1.38±.01</text>
<text x="206" y="114.9">1.75</text>
<text x="241.8" y="114.9">2.24</text>
<text x="126.8" y="124">22X</text>
<text x="138.9" y="124">.13</text>
<text x="292.5" y="135.7">120°</text>
<text x="168.4" y="139.6">135°</text>
<text x="168.5" y="154.3">R.19</text>
<text x="240.1" y="161.7">.10</text>
<text x="393.9" y="163.6">2.305</text>
<text x="80.1" y="172.2">12X R.125</text>
<text x="200.6" y="170.9">.060</text>
<text x="261.5" y="170.9">2X R.20</text>
<text x="210.7" y="177.9">.060</text>
<text x="75.5" y="185.8">6X</text>
<text x="86.4" y="185.8">.375</text>
<text x="94.6" y="183.6">+.000</text>
<text x="201.6" y="184.7">2X R.25</text>
<text x="243.1" y="184.4">R.039</text>
<text x="253.9" y="182.1">+.000</text>
<text x="345.5" y="182.5">3X 25.06°</text>
<text x="25.9" y="186.1">12 X R.50</text>
<text x="95.2" y="187.7">-.002</text>
<text x="254.5" y="186.3">-.005</text>
</g>
<g font-size="4.2" fill="#a0006e">
<text x="35.8" y="52">+.000</text>
<text x="16.7" y="54.2">3X</text>
<text x="27.6" y="54.2">.471</text>
<text x="36.4" y="56.1">-.002</text>
<text x="23.4" y="61.1">3X</text>
<text x="34.1" y="61.1">.38</text>
<text x="169.4" y="123.8">2.1602</text>
<text x="182.3" y="121.5">+.0000</text>
<text x="182.9" y="125.6">-.0018</text>
</g>
<g font-size="4.2" fill="#808000">
<text x="343.4" y="92.6">6X R.502</text>
<text x="347.3" y="110.3">6X R.188</text>
<text x="329.5" y="125.1">3X R1.15</text>
<text x="352.1" y="125.4">3X R.678</text>
</g>
<g font-size="4.2">
<text x="101" y="159.3">3.35</text>
<text x="112.3" y="169.3">1.75&quot;-12 UNF THREAD</text>
<text x="112.3" y="173.5">UNDERSIZE BY .003&quot;</text>
<text x="112.3" y="177.7">FOR ANODIZING</text>
<text x="196.8" y="194.3">SECTION A-A</text>
<text x="363.5" y="257">RearHubsFinalDr</text>
<text x="366.3" y="261.3">awing_NFR25</text>
</g>
<text font-size="3.8" x="21.6" y="276.3">SOLIDWORKS Educational Product. For Instructional Use Only.</text>
<g font-size="3.4">
<text x="350.2" y="229.5">TITLE:</text>
<text x="351.1" y="251.6">SIZE</text>
<text x="359.9" y="251.6">DWG. NO.</text>
<text x="408.9" y="251.7">REV</text>
<text x="351.2" y="265.2">SCALE: 1:1</text>
<text x="370.1" y="265.3">WEIGHT:</text>
<text x="396.9" y="265.2">SHEET 1 OF 2</text>
</g>
<g font-size="2.5">
<text x="327.1" y="224.9">Daniel</text>
<text x="339.7" y="224.9">10/20</text>
<text x="327.3" y="229.6">Aidan</text>
</g>
<text font-size="2.4" x="272.2" y="219.7">UNLESS OTHERWISE SPECIFIED:</text>
<g font-size="2.2">
<text x="327.8" y="220.1">NAME</text>
<text x="340.3" y="220.2">DATE</text>
<text x="271.9" y="224.1">DIMENSIONS ARE IN INCHES</text>
<text x="307.2" y="224.9">DRAWN</text>
<text x="271.9" y="229.4">TOLERANCES:</text>
<text x="271.9" y="232">ANGULAR:</text>
<text x="285" y="232">1deg</text>
<text x="307.3" y="229.8">CHECKED</text>
<text x="271.9" y="237.3">THREE PLACE DECIMAL</text>
<text x="271.9" y="234.7">TWO PLACE DECIMAL</text>
<text x="296.5" y="234.7">0.01</text>
<text x="297.6" y="237.3">0.005</text>
<text x="307.2" y="234.4">ENG APPR.</text>
<text x="307.3" y="239.2">MFG APPR.</text>
<text x="307.3" y="243.9">Q.A.</text>
<text x="307.3" y="248.1">COMMENTS:</text>
<text x="307.3" y="253.4">Quantity = 2</text>
</g>
<g font-size="2.1">
<text x="227.9" y="259.2">NEXT ASSY</text>
<text x="253.3" y="259.2">USED ON</text>
<text x="239.3" y="265">APPLICATION</text>
<text x="275.5" y="265.1">DO NOT SCALE DRAWING</text>
</g>
<g font-size="2">
<text x="271.6" y="244.1">INTERPRET GEOMETRIC</text>
<text x="180.2" y="250">THE INFORMATION CONTAINED IN THIS</text>
<text x="183.9" y="246.4">PROPRIETARY AND CONFIDENTIAL</text>
<text x="271.5" y="251.6">MATERIAL: ALUMINUM 7075 T6</text>
<text x="271.6" y="246.6">TOLERANCING PER:</text>
<text x="180.2" y="252.5">DRAWING IS THE SOLE PROPERTY OF</text>
<text x="180.2" y="255.1">Northwestern Formula Racing. ANY</text>
<text x="180.2" y="257.6">REPRODUCTION IN PART OR AS A WHOLE</text>
<text x="180.2" y="260.1">WITHOUT THE WRITTEN PERMISSION OF</text>
<text x="180.2" y="262.6">Northwestern Formula Racing IS</text>
<text x="180.2" y="265.2">PROHIBITED.</text>
</g>
<g font-size="1.8">
<text x="271.9" y="257.4">FINISH: FINISH: AS MACHINED, DEBURRED</text>
<text x="271.9" y="259.2">EDGE CHAMFER .020&quot; MAX</text>
</g>
</svg>
